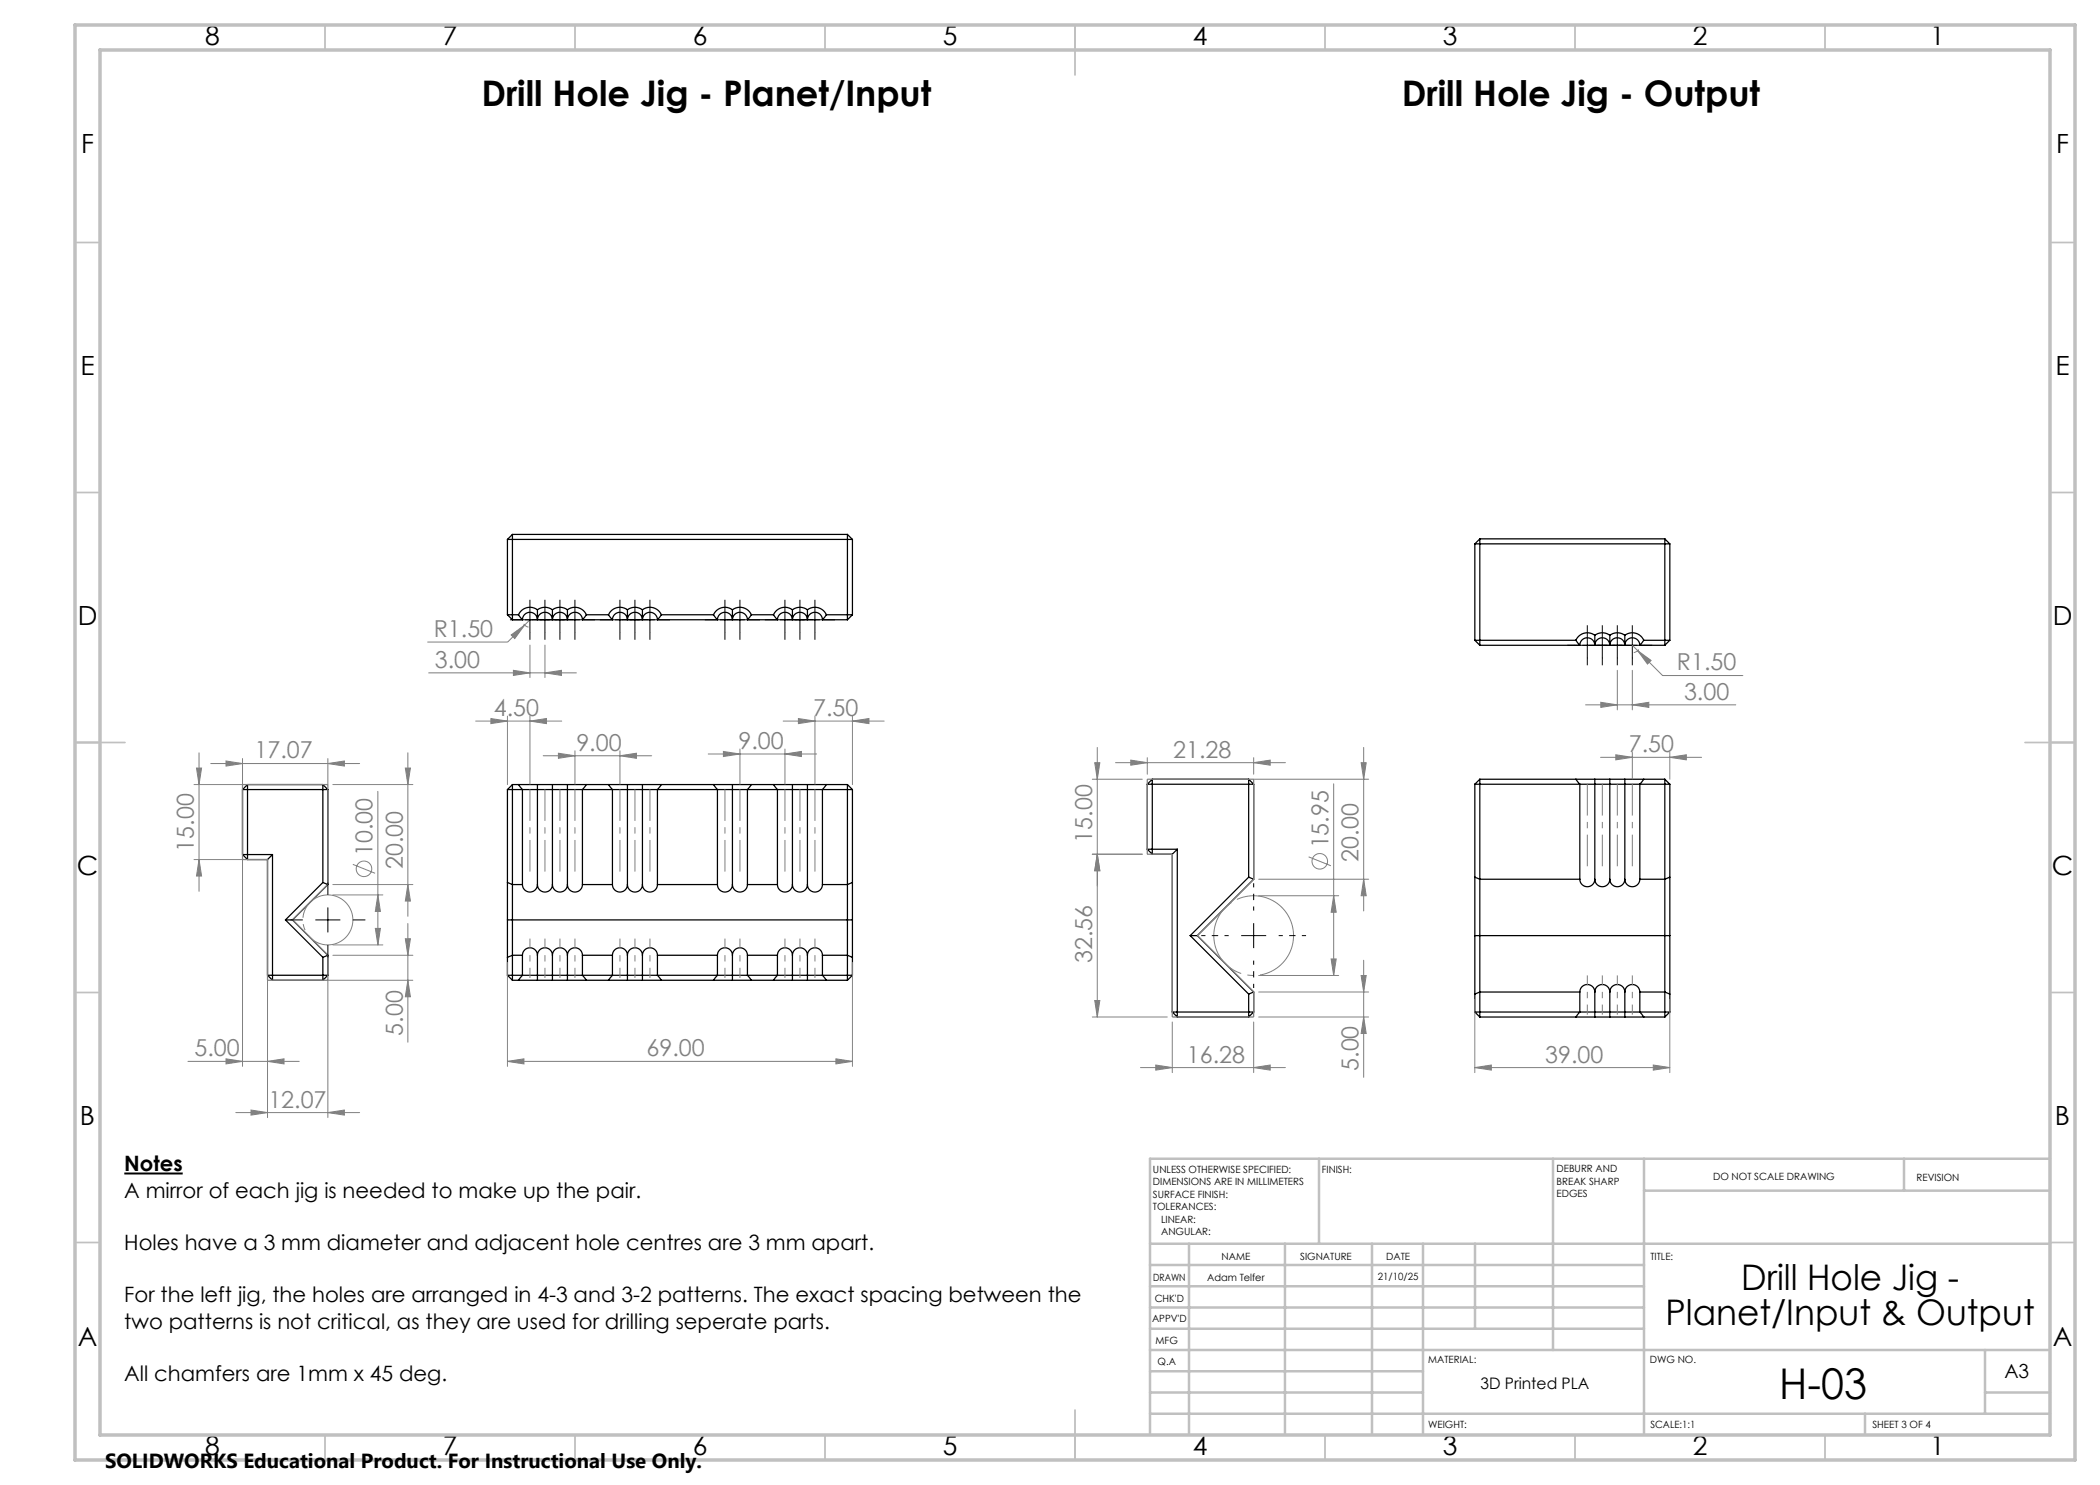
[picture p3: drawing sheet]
<svg xmlns="http://www.w3.org/2000/svg" width="420mm" height="297mm" viewBox="0 0 420 297" stroke-linecap="round" stroke-linejoin="round" font-family="sans-serif">
<g fill="none" stroke="#000" stroke-width=".25">
<path d="M101.5 107.9v15.1M101.5 107.9h69M102.5 106.9v17.1M102.5 106.9h67M102.5 106.9l-1 1M169.5 106.9v17.1M169.5 106.9l1 1M170.5 107.9v15.1M295 108.8v19.3M295 108.8h39M296 107.8v21.3M296 107.8h37"/>
<path d="M296 107.8l-1 1M333 107.8v21.3M333 107.8l1 1M334 108.8v19.3M101.5 123h2.2M101.5 123l1 1M102.5 124h2M103.7 123l.8 1M104.5 124a1.5 1.5 0 0 1 1.5-1.5 1.5 1.5 0 0 1 1.5 1.5M107.5 122a2.5 2.5 0 0 0-3.8 1M107.5 122v2M107.5 124a1.5 1.5 0 0 1 1.5-1.5 1.5 1.5 0 0 1 1.5 1.5"/>
<path d="M107.5 122a2.5 2.5 0 0 1 3 0M110.5 122v2M110.5 124a1.5 1.5 0 0 1 1.5-1.5 1.5 1.5 0 0 1 1.5 1.5M110.5 122a2.5 2.5 0 0 1 3 0M113.5 122a2.5 2.5 0 0 1 3.8 1M113.5 124a1.5 1.5 0 0 1 1.5-1.5 1.5 1.5 0 0 1 1.5 1.5M113.5 122v2M116.5 124h6M117.3 123l-.8 1M117.3 123h4.4M121.7 123l.8 1M122.5 124a1.5 1.5 0 0 1 1.5-1.5 1.5 1.5 0 0 1 1.5 1.5"/>
<path d="M125.5 122a2.5 2.5 0 0 0-3.8 1M125.5 122v2M125.5 122a2.5 2.5 0 0 1 3 0M125.5 124a1.5 1.5 0 0 1 1.5-1.5 1.5 1.5 0 0 1 1.5 1.5M128.5 122a2.5 2.5 0 0 1 3.8 1M128.5 124a1.5 1.5 0 0 1 1.5-1.5 1.5 1.5 0 0 1 1.5 1.5M128.5 122v2M131.5 124h12M132.3 123l-.8 1M132.3 123h10.4M142.7 123l.8 1M143.5 124a1.5 1.5 0 0 1 1.5-1.5 1.5 1.5 0 0 1 1.5 1.5"/>
<path d="M146.5 122a2.5 2.5 0 0 1 3.8 1M146.5 124a1.5 1.5 0 0 1 1.5-1.5 1.5 1.5 0 0 1 1.5 1.5M146.5 122v2M146.5 122a2.5 2.5 0 0 0-3.8 1M149.5 124h6M150.3 123l-.8 1M150.3 123h4.4M154.7 123l.8 1M155.5 124a1.5 1.5 0 0 1 1.5-1.5 1.5 1.5 0 0 1 1.5 1.5M158.5 122a2.5 2.5 0 0 0-3.8 1M158.5 122v2M158.5 122a2.5 2.5 0 0 1 3 0"/>
<path d="M158.5 124a1.5 1.5 0 0 1 1.5-1.5 1.5 1.5 0 0 1 1.5 1.5M161.5 122v2M161.5 122a2.5 2.5 0 0 1 3.8 1M161.5 124a1.5 1.5 0 0 1 1.5-1.5 1.5 1.5 0 0 1 1.5 1.5M164.5 124h5M165.3 123l-.8 1M165.3 123h5.2M170.5 123l-1 1M295 128.1h20.2M295 128.1l1 1M296 129.1h20M315.2 128.1l.8 1"/>
<path d="M316 129.1a1.5 1.5 0 0 1 1.5-1.5 1.5 1.5 0 0 1 1.5 1.5M319 129.1a1.5 1.5 0 0 1 1.5-1.5 1.5 1.5 0 0 1 1.5 1.5M319 127.1v2M319 127.1a2.5 2.5 0 0 1 3 0M319 127.1a2.5 2.5 0 0 0-3.8 1M322 127.1v2M322 129.1a1.5 1.5 0 0 1 1.5-1.5 1.5 1.5 0 0 1 1.5 1.5M322 127.1a2.5 2.5 0 0 1 3 0M325 127.1v2M325 129.1a1.5 1.5 0 0 1 1.5-1.5 1.5 1.5 0 0 1 1.5 1.5M325 127.1a2.5 2.5 0 0 1 3.8 1M328 129.1h5"/>
<path d="M328.8 128.1l-.8 1M328.8 128.1h5.2M334 128.1l-1 1M48.5 157.9h17.1M48.5 157.9v13M49.5 156.9h15.1M49.5 156.9v15M49.5 156.9l-1 1M64.6 156.9v19.6M64.6 156.9l1 1M65.6 157.9v19M101.5 157.9h3"/>
<path d="M101.5 157.9v37.2M102.5 156.9v39.2M102.5 156.9h1.2M102.5 156.9l-1 1M103.7 156.9l.8 1M103.7 156.9h3.8M104.5 157.9h3M104.5 157.9v19M107.5 157.9h3M107.5 156.9v1M107.5 156.9h3M107.5 157.9v19"/>
<path d="M110.5 157.9h3M110.5 156.9v1M110.5 156.9h3M110.5 157.9v19M113.5 157.9h3M113.5 156.9h3.8M113.5 156.9v1M113.5 157.9v19M116.5 157.9h6M116.5 157.9v19M117.3 156.9l-.8 1M117.3 156.9h4.4"/>
<path d="M121.7 156.9h3.8M121.7 156.9l.8 1M122.5 157.9h3M122.5 157.9v19M125.5 157.9h3M125.5 156.9h3M125.5 156.9v1M125.5 157.9v19M128.5 157.9h3M128.5 156.9h3.8M128.5 156.9v1M128.5 157.9v19"/>
<path d="M131.5 157.9h12M131.5 157.9v19M132.3 156.9l-.8 1M132.3 156.9h10.4M142.7 156.9h3.8M142.7 156.9l.8 1M143.5 157.9h3M143.5 157.9v19M146.5 157.9h3M146.5 156.9h3.8M146.5 156.9v1M146.5 157.9v19"/>
<path d="M149.5 157.9h6M149.5 157.9v19M150.3 156.9l-.8 1M150.3 156.9h4.4M154.7 156.9h3.8M154.7 156.9l.8 1M155.5 157.9h3M155.5 157.9v19M158.5 157.9h3M158.5 156.9h3M158.5 156.9v1M158.5 157.9v19"/>
<path d="M161.5 157.9h3M161.5 156.9h3.8M161.5 156.9v1M161.5 157.9v19M164.5 157.9h6M164.5 157.9v19M165.3 156.9l-.8 1M165.3 156.9h4.2M169.5 156.9v39.2M169.5 156.9l1 1M170.5 157.9v37.2M229.5 156.8h21.2"/>
<path d="M229.5 156.8v13M230.5 155.8h19.2M230.5 155.8v15M230.5 155.8l-1 1M249.7 155.8v19.6M249.7 155.8l1 1M250.7 156.8v19M295 156.8h21M295 156.8v45.6M296 155.8v47.6M296 155.8h19.2M296 155.8l-1 1"/>
<path d="M315.2 155.8l.8 1M315.2 155.8h3.8M316 156.8h3M316 156.8v19M319 156.8h3M319 155.8v1M319 155.8h3M319 156.8v19M322 156.8h3M322 155.8v1M322 155.8h3M322 156.8v19"/>
<path d="M325 156.8h3M325 155.8v1M325 155.8h3.8M325 156.8v19M328 156.8h6M328 156.8v19M328.8 155.8l-.8 1M328.8 155.8h4.2M333 155.8v47.6M333 155.8l1 1M334 156.8v45.6M48.5 170.9h6"/>
<path d="M48.5 170.9l1 1M49.5 171.9h4M53.5 171.9v23.2M54.5 170.9l-1 1M54.5 170.9v25.2M64.6 176.5l-7.5 7.5M64.6 176.5l1 .4M65.6 176.9l-7.1 7.1M101.5 176.5l1 .4h2M104.5 176.9a1.5 1.5 0 0 0 1.5 1.5 1.5 1.5 0 0 0 1.5-1.5M107.5 176.9a1.5 1.5 0 0 0 1.5 1.5 1.5 1.5 0 0 0 1.5-1.5M110.5 176.9a1.5 1.5 0 0 0 1.5 1.5 1.5 1.5 0 0 0 1.5-1.5"/>
<path d="M113.5 176.9a1.5 1.5 0 0 0 1.5 1.5 1.5 1.5 0 0 0 1.5-1.5M116.5 176.9h6M122.5 176.9a1.5 1.5 0 0 0 1.5 1.5 1.5 1.5 0 0 0 1.5-1.5M125.5 176.9a1.5 1.5 0 0 0 1.5 1.5 1.5 1.5 0 0 0 1.5-1.5M128.5 176.9a1.5 1.5 0 0 0 1.5 1.5 1.5 1.5 0 0 0 1.5-1.5M131.5 176.9h12M143.5 176.9a1.5 1.5 0 0 0 1.5 1.5 1.5 1.5 0 0 0 1.5-1.5M146.5 176.9a1.5 1.5 0 0 0 1.5 1.5 1.5 1.5 0 0 0 1.5-1.5M149.5 176.9h6M155.5 176.9a1.5 1.5 0 0 0 1.5 1.5 1.5 1.5 0 0 0 1.5-1.5M158.5 176.9a1.5 1.5 0 0 0 1.5 1.5 1.5 1.5 0 0 0 1.5-1.5M161.5 176.9a1.5 1.5 0 0 0 1.5 1.5 1.5 1.5 0 0 0 1.5-1.5"/>
<path d="M170.5 176.5l-1 .4h-5M229.5 169.8h6M229.5 169.8l1 1M230.5 170.8h4M234.5 170.8v31.6M235.5 169.8v33.6M235.5 169.8l-1 1M249.7 175.4l-11.7 11.7M249.7 175.4l1 .4M250.7 175.8l-11.2 11.3M295 175.4l1 .4h20M316 175.8a1.5 1.5 0 0 0 1.5 1.5 1.5 1.5 0 0 0 1.5-1.5"/>
<path d="M319 175.8a1.5 1.5 0 0 0 1.5 1.5 1.5 1.5 0 0 0 1.5-1.5M322 175.8a1.5 1.5 0 0 0 1.5 1.5 1.5 1.5 0 0 0 1.5-1.5M325 175.8a1.5 1.5 0 0 0 1.5 1.5 1.5 1.5 0 0 0 1.5-1.5M334 175.4l-1 .4h-5M53.5 195.1h12.1M53.5 195.1l1 1M54.5 196.1h10.1M57.1 184h1.4M57.1 184l7.5 7.5M58.5 184l7.1 7.1M64.6 191.5v4.6M65.6 195.1l-1 1"/>
<path d="M65.6 191.1l-1 .4M65.6 191.1v4M101.5 184h69M101.5 195.1h3M101.5 195.1l1 1M102.5 196.1h1.2M103.7 196.1h3.8M104.5 191.1a1.5 1.5 0 0 1 1.5-1.5 1.5 1.5 0 0 1 1.5 1.5M104.5 195.1l-.8 1M104.5 195.1h3M104.5 191.1h-2l-1 .4M104.5 191.1v4"/>
<path d="M107.5 191.1a1.5 1.5 0 0 1 1.5-1.5 1.5 1.5 0 0 1 1.5 1.5M107.5 196.1h3M107.5 195.1v1M107.5 195.1h3M107.5 191.1v4M110.5 191.1a1.5 1.5 0 0 1 1.5-1.5 1.5 1.5 0 0 1 1.5 1.5M110.5 196.1h3M110.5 195.1v1M110.5 195.1h3M110.5 191.1v4M113.5 191.1a1.5 1.5 0 0 1 1.5-1.5 1.5 1.5 0 0 1 1.5 1.5M113.5 196.1h3.8"/>
<path d="M113.5 195.1v1M113.5 195.1h3M113.5 191.1v4M116.5 195.1l.8 1M116.5 195.1h6M116.5 191.1h6M116.5 191.1v4M117.3 196.1h4.4M121.7 196.1h3.8M122.5 191.1a1.5 1.5 0 0 1 1.5-1.5 1.5 1.5 0 0 1 1.5 1.5M122.5 195.1h3M122.5 195.1l-.8 1"/>
<path d="M122.5 191.1v4M125.5 191.1a1.5 1.5 0 0 1 1.5-1.5 1.5 1.5 0 0 1 1.5 1.5M125.5 195.1h3M125.5 196.1h3M125.5 195.1v1M125.5 191.1v4M128.5 191.1a1.5 1.5 0 0 1 1.5-1.5 1.5 1.5 0 0 1 1.5 1.5M128.5 195.1h3M128.5 196.1h3.8M128.5 195.1v1M128.5 191.1v4M131.5 195.1l.8 1"/>
<path d="M131.5 195.1h12M131.5 191.1h12M131.5 191.1v4M132.3 196.1h10.4M142.7 196.1h3.8M143.5 191.1a1.5 1.5 0 0 1 1.5-1.5 1.5 1.5 0 0 1 1.5 1.5M143.5 195.1h3M143.5 195.1l-.8 1M143.5 191.1v4M146.5 191.1a1.5 1.5 0 0 1 1.5-1.5 1.5 1.5 0 0 1 1.5 1.5M146.5 195.1h3M146.5 196.1h3.8"/>
<path d="M146.5 195.1v1M146.5 191.1v4M149.5 195.1l.8 1M149.5 195.1h6M149.5 191.1h6M149.5 191.1v4M150.3 196.1h4.4M154.7 196.1h3.8M155.5 191.1a1.5 1.5 0 0 1 1.5-1.5 1.5 1.5 0 0 1 1.5 1.5M155.5 195.1h3M155.5 195.1l-.8 1M155.5 191.1v4"/>
<path d="M158.5 191.1a1.5 1.5 0 0 1 1.5-1.5 1.5 1.5 0 0 1 1.5 1.5M158.5 195.1h3M158.5 196.1h3M158.5 195.1v1M158.5 191.1v4M161.5 191.1a1.5 1.5 0 0 1 1.5-1.5 1.5 1.5 0 0 1 1.5 1.5M161.5 195.1h3M161.5 196.1h3.8M161.5 195.1v1M161.5 191.1v4M164.5 195.1l.8 1M164.5 195.1h6"/>
<path d="M164.5 191.1h5l1 .4M164.5 191.1v4M165.3 196.1h4.2M170.5 195.1l-1 1M238 187.1h1.5M238 187.1l11.7 11.7M239.5 187.1l11.2 11.3M249.7 198.8v4.6M250.7 198.4l-1 .4M250.7 198.4v4M295 187.1h39M316 198.4a1.5 1.5 0 0 1 1.5-1.5 1.5 1.5 0 0 1 1.5 1.5"/>
<path d="M316 198.4h-20l-1 .4M316 198.4v4M319 198.4a1.5 1.5 0 0 1 1.5-1.5 1.5 1.5 0 0 1 1.5 1.5M319 198.4v4M322 198.4a1.5 1.5 0 0 1 1.5-1.5 1.5 1.5 0 0 1 1.5 1.5M322 198.4v4M325 198.4a1.5 1.5 0 0 1 1.5-1.5 1.5 1.5 0 0 1 1.5 1.5M325 198.4v4M328 198.4h5l1 .4M328 198.4v4M234.5 202.4h16.2M234.5 202.4l1 1"/>
<path d="M235.5 203.4h14.2M250.7 202.4l-1 1M295 202.4h21M295 202.4l1 1M296 203.4h19.2M315.2 203.4h3.8M316 202.4l-.8 1M316 202.4h3M319 203.4h3M319 202.4v1M319 202.4h3M322 202.4h3"/>
<path d="M322 203.4h3M322 202.4v1M325 202.4h3M325 203.4h3.8M325 202.4v1M328 202.4l.8 1M328 202.4h6M328.8 203.4h4.2M334 202.4l-1 1"/>
</g>
<g fill="none" stroke="#808080" stroke-width=".2">
<path d="M85.7 134.6h29.6M102.2 127l2.7-2-1.9 2.7zM102.7 134.1l3.3 .5-3.3 .5zM104.7 124.8l.5 .4 .5 .2M106 129v6.6M106 124l-4.5 4.4h-16M109 134.6l3.3-.5v1zM109 129v6.6M323.5 134.1v7.9M326.5 129.1l6 6h16.1M326.5 134.1v7.9M327.5 130.1l2.7 2-.7 .7z"/>
<path d="M327.7 129.9l-.4 .4-.5 .2M39.3 153.6h1l-.5 3.3zM39.8 150.6v27.7M42.2 152.7h29.7M45.2 152.2l3.3 .5-3.3 .5zM48.5 151.7v5.2h-9.7M65.6 152.7l3.3-.5v1zM65.6 151.7v5.2M66.6 156.9h16M75.6 158.3v30.7M81.1 153.6h1l-.5 3.3zM81.6 150.6v32.7"/>
<path d="M95.1 144.2h17.2M98.2 143.7l3.3 .5-3.3 .5zM101.5 143.2v13.7M106 144.2l3.3-.5v1zM106 143.2v13.7M108.6 151.2h21.7M111.7 150.6l3.3 .6-3.3 .5zM115 150.2v6.7M124 151.2l3.3-.6v1.1zM124 150.2v6.7M141.6 150.8h21.7M144.7 150.3l3.3 .5-3.3 .5z"/>
<path d="M148 149.8v7.1M156.6 144.2h20.2M157 150.8l3.3-.5v1zM157 149.8v7.1M159.7 143.7l3.3 .5-3.3 .5zM163 143.2v13.7M170.5 144.2l3.3-.5v1zM170.5 143.2v13.7M218.5 155.8h10M218.9 152.5h1.1l-.5 3.3zM219.5 149.5v53.9M223.1 152.5h34"/>
<path d="M226.2 152l3.3 .5-3.3 .5zM229.5 151.5v3.3M250.7 152.5l3.3-.5v1zM250.7 151.5v3.3M250.7 155.8h23M266.7 156.8v38.3M272.2 152.5h1l-.5 3.3zM272.7 149.5v32.7M317.1 141h30.1M320.1 151.5h20.2M320.2 140.5l3.3 .5-3.3 .5zM323.2 151l3.3 .5-3.3 .5z"/>
<path d="M326.5 150.5v5.3M326.5 141l3.3-.5v1zM334 151.5l3.3-.5v1zM334 150.5v5.3M38.8 171.9h9.7v41.4M39.8 171.9l.5 3.3h-1zM66.6 179h10M66.6 176.9h16M70.6 172.9l4.4 1.8M75.6 179l.5 3.3h-1zM81.6 176.9l.5 3.3h-1zM218.5 170.8h10"/>
<path d="M219.5 170.8l.5 3.3h-1.1zM251.7 175.8h22M251.7 179.1h16M261.7 171.4l4.5 1.8M266.7 179.1l.5 3.4h-1zM272.7 175.8l.5 3.3h-1zM53.5 196.1v27.4M66.6 191.1h16M66.6 189h10M75.1 185.7h1l-.5 3.3zM81.1 187.8h1l-.5 3.3zM81.6 196.1l.5 3.3h-1z"/>
<path d="M81.6 184.7v23.7M82.6 196.1h-17v27.4M101.5 192.5v20.8M170.5 192.5v20.8M251.7 195.1h16M251.7 198.4h22M266.2 191.8h1l-.5 3.3zM272.2 195.1h1l-.5 3.3zM272.7 192.1v23.4M295 199.8v14.7M334 199.8v14.7M37.6 212.3h22.3"/>
<path d="M45.2 211.8l3.3 .5-3.3 .5zM53.5 212.3l3.3-.5v1zM101.5 212.3l3.3-.5v1zM101.5 212.3h69M167.2 211.8l3.3 .5-3.3 .5zM218.5 203.4h15M218.9 200.1h1.1l-.5 3.3zM228.1 213.5h29M231.2 213l3.3 .5-3.3 .5zM234.5 204.4v10.1M250.7 213.5l3.3-.5v1zM250.7 204.4v10.1"/>
<path d="M251.7 203.4h22M272.7 203.4l.5 3.3h-1zM295 213.5l3.3-.5v1zM295 213.5h39M330.7 213l3.3 .5-3.3 .5zM47.2 222.5h24.7M50.2 222l3.3 .5-3.3 .5zM65.6 222.5l3.3-.5v1z"/>
<circle cx="72.8" cy="173.8" r="1.56"/>
<circle cx="264" cy="172.3" r="1.56"/>
</g>
<path d="M24.9 234.7h11.6" fill="none" stroke="#000" stroke-width=".4"/>
<path d="M258.4 184.8a8 8 0 0 0-13.4-3.2 8 8 0 0 0 3.7 13.2 8 8 0 0 0 9.8-9.6l-.1-.4" fill="none" stroke="#808080" stroke-width=".2" stroke-dasharray="15.2 1.3 1.3 1.3" stroke-dashoffset="1.6" stroke-linecap="butt"/>
<path d="M70.4 182.5a5 5 0 0 0-8.4-2 5 5 0 0 0 2.2 8.3 5 5 0 0 0 6.2-6v-.3" fill="none" stroke="#808080" stroke-width=".2" stroke-dasharray="15.2 1.3 1.3 1.3" stroke-dashoffset="1.4" stroke-linecap="butt"/>
<g fill="none" stroke="#000" stroke-width=".2" stroke-dasharray="15.2 1.3 1.3 1.3" stroke-linecap="butt">
<path d="M103.5 124h-1.5M106 121.5v-1.5M106 126.5v1.5M106.5 124h-1.5M108.5 124h1.5M109 121.5v-1.5M109 126.5v1.5M109.5 124h-1.5M111.5 124h1.5M112 121.5v-1.5M112 126.5v1.5M112.5 124h-1.5"/>
<path d="M114.5 124h1.5M115 121.5v-1.5M115 126.5v1.5M117.5 124h1.5M121.5 124h-1.5M124 121.5v-1.5M124 126.5v1.5M124.5 124h-1.5M126.5 124h1.5M127 121.5v-1.5M127 126.5v1.5M127.5 124h-1.5"/>
<path d="M129.5 124h1.5M130 121.5v-1.5M130 126.5v1.5M132.5 124h1.5M142.5 124h-1.5M145 121.5v-1.5M145 126.5v1.5M145.5 124h-1.5M147.5 124h1.5M148 121.5v-1.5M148 126.5v1.5M150.5 124h1.5"/>
<path d="M154.5 124h-1.5M157 121.5v-1.5M157 126.5v1.5M157.5 124h-1.5M159.5 124h1.5M160 121.5v-1.5M160 126.5v1.5M160.5 124h-1.5M162.5 124h1.5M163 121.5v-1.5M163 126.5v1.5M165.5 124h1.5"/>
<path d="M315 129.1h-1.5M317.5 126.6v-1.5M317.5 131.6v1.5M318 129.1h-1.5M320 129.1h1.5M320.5 126.6v-1.5M320.5 131.6v1.5M321 129.1h-1.5M323 129.1h1.5M323.5 126.6v-1.5M323.5 131.6v1.5M324 129.1h-1.5"/>
<path d="M326 129.1h1.5M326.5 126.6v-1.5M326.5 131.6v1.5M329 129.1h1.5M65.6 179v-2.5M60.6 184h-2.5M65.6 189v2.5M70.6 184h2.5"/>
</g>
<g fill="none" stroke="#808080" stroke-width=".2" stroke-dasharray="15.2 1.3 1.3 1.3" stroke-dashoffset="13.2" stroke-linecap="butt">
<path d="M106 195.6v-7.9M109 195.6v-7.9M112 195.6v-7.9M115 195.6v-7.9M124 195.6v-7.9M127 195.6v-7.9M130 195.6v-7.9M145 195.6v-7.9M148 195.6v-7.9M157 195.6v-7.9M160 195.6v-7.9M163 195.6v-7.9"/>
<path d="M317.5 202.9v-7.8M320.5 202.9v-7.8M323.5 202.9v-7.8M326.5 202.9v-7.8"/>
</g>
<g fill="none" stroke="#808080" stroke-width=".2" stroke-dasharray="15.2 1.3 1.3 1.3" stroke-dashoffset="8.9" stroke-linecap="butt">
<path d="M106 174.3v-16.4M109 174.3v-16.4M112 174.3v-16.4M115 174.3v-16.4M124 174.3v-16.4M127 174.3v-16.4M130 174.3v-16.4M145 174.3v-16.4M148 174.3v-16.4M157 174.3v-16.4M160 174.3v-16.4M163 174.3v-16.4"/>
<path d="M317.5 173.3v-16.5M320.5 173.3v-16.5M323.5 173.3v-16.5M326.5 173.3v-16.5"/>
</g>
<path d="M48.5 156.9h17.1v20l-7.1 7.1 7.1 7.1v5h-12.1v-24.2h-5zM229.5 155.8h21.2v20l-11.2 11.3 11.2 11.3v5h-16.2v-32.6h-5z" fill="none" stroke="#808080" stroke-width=".25"/>
<path d="M245.7 187.1h-5.4M250.7 182.1v-5.5M250.7 192.1v5.5M255.7 187.1h5.5" fill="none" stroke="#000" stroke-width=".2" stroke-dasharray="15.2 1.3 1.3 1.3" stroke-dashoffset="14.4" stroke-linecap="butt"/>
<g fill="none" stroke="#000" stroke-width=".2">
<path d="M103.5 124h14M106 121.5v5M109 121.5v5M112 121.5v5M115 121.5v5M121.5 124h11M124 121.5v5M127 121.5v5M130 121.5v5M142.5 124h8M145 121.5v5M148 121.5v5"/>
<path d="M154.5 124h11M157 121.5v5M160 121.5v5M163 121.5v5M315 129.1h14M317.5 126.6v5M320.5 126.6v5M323.5 126.6v5M326.5 126.6v5M63.1 184h5M65.6 181.5v5M248.2 187.1h5"/>
<path d="M250.7 184.6v5"/>
</g>
<g fill="none" stroke="#c0c0c0" stroke-width=".35">
<path d="M65 5v5M115 5v5M165 5v5M215 5v10M265 5v5M315 5v5M365 5v5M15 48.5h5M410 48.5h5M15 98.5h5M410 98.5h5M15 148.5h10"/>
<path d="M405 148.5h10M15 198.5h5M410 198.5h5M15 248.5h5M410 248.5h5M65 287v5M115 287v5M165 287v5M215 282v10M265 287v5M315 287v5M365 287v5"/>
</g>
<g fill="none" stroke="#c0c0c0" stroke-width=".5">
<path d="M263.8 231.8v17M310.6 231.8v38.2M328.8 231.8v55.2M328.8 238.1h81.2M380.8 231.8v6.3M410 231.8h-180v55.2M230 248.8h180M230 257.3h98.8M230 253h98.8M237.8 248.8v38.2M257 248.8v38.2M274.4 248.8v38.2"/>
<path d="M284.6 248.8v38.2M295 248.8v17M230 265.8h98.8M230 261.5h98.8M230 278.5h54.6M230 274.3h54.6M230 270h180M397 278.5h13M397 270v12.8M230 282.8h180M373 282.8v4.2"/>
</g>
<path d="M15 5h400v287h-400zM20 10h390v277h-390z" fill="none" stroke="#c0c0c0" stroke-width=".7"/>
<g fill="#808080">
<path d="M102.2 127l2.7-2-1.9 2.7z"/>
<path d="M157 150.8l3.3-.5v1zM144.7 150.3l3.3 .5-3.3 .5zM326.5 141l3.3-.5v1zM320.2 140.5l3.3 .5-3.3 .5z"/>
<path d="M111.7 150.6l3.3 .6-3.3 .5zM124 151.2l3.3-.6v1.1zM45.2 152.2l3.3 .5-3.3 .5zM65.6 152.7l3.3-.5v1zM327.5 130.1l2 2.7 .7-.7zM226.2 152l3.3 .5-3.3 .5zM250.7 152.5l3.3-.5v1z"/>
<path d="M45.2 211.8l3.3 .5-3.3 .5zM53.5 212.3l3.3-.5v1z"/>
<path d="M231.2 213l3.3 .5-3.3 .5zM250.7 213.5l3.3-.5v1z"/>
<path d="M98.2 143.7l3.3 .5-3.3 .5zM106 144.2l3.3-.5v1z"/>
<path d="M65.6 222.5l3.3-.5v1zM50.2 222l3.3 .5-3.3 .5z"/>
<path d="M170.5 144.2l3.3-.5v1zM159.7 143.7l3.3 .5-3.3 .5z"/>
<path d="M334 151.5l3.3-.5v1zM323.2 151l3.3 .5-3.3 .5z"/>
<path d="M219.5 170.8l.5 3.3h-1.1zM218.9 152.5h1.1l-.5 3.3z"/>
<path d="M39.3 153.6h1l-.5 3.3zM39.8 171.9l.5 3.3h-1zM81.1 187.8h1l-.5 3.3zM81.6 196.1l.5 3.3h-1zM75.6 179l.5 3.3h-1zM75.1 185.7h1l-.5 3.3zM81.1 153.6h1l-.5 3.3zM81.6 176.9l.5 3.3h-1zM272.2 152.5h1l-.5 3.3zM272.7 175.8l.5 3.3h-1zM266.7 179.1l.5 3.4h-1zM266.2 191.8h1l-.5 3.3zM272.2 195.1h1l-.5 3.3zM272.7 203.4l.5 3.3h-1zM219.5 170.8l.5 3.3h-1.1zM218.9 200.1h1.1l-.5 3.3z"/>
<path d="M101.5 212.3l3.3-.5v1zM167.2 211.8l3.3 .5-3.3 .5zM295 213.5l3.3-.5v1zM330.7 213l3.3 .5-3.3 .5z"/>
<path d="M102.7 134.1l3.3 .5-3.3 .5zM109 134.6l3.3-.5v1z"/>
</g>
<text font-size="8.5" x="355.8" y="279.7">H-03</text>
<g font-size="7.1">
<text x="96.3" y="21.2">Drill Hole Jig - Planet/Input</text>
<text x="280.4" y="21.2">Drill Hole Jig - Output</text>
<text x="348.2" y="258">Drill Hole Jig -</text>
<text x="333.1" y="265.1">Planet/Input &amp; Output</text>
</g>
<g font-size="5.3">
<text x="41" y="8.9">8</text>
<text x="88.5" y="8.9">7</text>
<text x="138.5" y="8.9">6</text>
<text x="188.5" y="8.9">5</text>
<text x="238.5" y="8.9">4</text>
<text x="288.5" y="8.9">3</text>
<text x="338.5" y="8.9">2</text>
<text x="386" y="8.9">1</text>
<text x="16.2" y="30.7">F</text>
<text x="411.2" y="30.7">F</text>
<text x="16.1" y="74.9">E</text>
<text x="411.1" y="74.9">E</text>
<text x="15.5" y="124.9">D</text>
<text x="410.5" y="124.9">D</text>
<text x="15.4" y="174.9">C</text>
<text x="410.4" y="174.9">C</text>
<text x="16" y="224.9">B</text>
<text x="411" y="224.9">B</text>
<text x="15.5" y="269.2">A</text>
<text x="410.5" y="269.2">A</text>
<text x="41" y="290.9">8</text>
<text x="88.5" y="290.9">7</text>
<text x="138.5" y="290.9">6</text>
<text x="188.5" y="290.9">5</text>
<text x="238.5" y="290.9">4</text>
<text x="288.5" y="290.9">3</text>
<text x="338.5" y="290.9">2</text>
<text x="386" y="290.9">1</text>
</g>
<g font-size="4.7" fill="#808080">
<text x="86.8" y="127.4">R1.50</text>
<text x="87" y="133.6">3.00</text>
<text x="335.4" y="134.1">R1.50</text>
<text x="98.8" y="143.2">4.50</text>
<text x="162.6" y="143.2">7.50</text>
<text x="336.8" y="140">3.00</text>
<text x="147.7" y="149.8">9.00</text>
<text x="50.9" y="151.7">17.07</text>
<text x="115.3" y="150.1">9.00</text>
<text x="234.6" y="151.5">21.28</text>
<text x="325.8" y="150.4">7.50</text>
<text x="38.8" y="170.3" transform="rotate(-90 38.8 170.3)">15.00</text>
<text x="74.5" y="171.2" transform="rotate(-90 74.5 171.2)">10.00</text>
<text x="80.6" y="173.8" transform="rotate(-90 80.6 173.8)">20.00</text>
<text x="218.4" y="168.5" transform="rotate(-90 218.4 168.5)">15.00</text>
<text x="265.7" y="169.7" transform="rotate(-90 265.7 169.7)">15.95</text>
<text x="271.7" y="172.3" transform="rotate(-90 271.7 172.3)">20.00</text>
<text x="218.4" y="192.6" transform="rotate(-90 218.4 192.6)">32.56</text>
<text x="80.6" y="207.2" transform="rotate(-90 80.6 207.2)">5.00</text>
<text x="38.9" y="211.3">5.00</text>
<text x="129.3" y="211.3">69.00</text>
<text x="237.4" y="212.5">16.28</text>
<text x="271.7" y="214.2" transform="rotate(-90 271.7 214.2)">5.00</text>
<text x="309.1" y="212.5">39.00</text>
<text x="53.7" y="221.5">12.07</text>
</g>
<g font-size="4.2">
<text x="24.9" y="234.2">Notes</text>
<text x="24.9" y="239.6">A mirror of each jig is needed to make up the pair.</text>
<text x="24.9" y="250">Holes have a 3 mm diameter and adjacent hole centres are 3 mm apart.</text>
<text x="24.9" y="260.5">For the left jig, the holes are arranged in 4-3 and 3-2 patterns. The exact spacing between the</text>
<text x="24.9" y="265.7">two patterns is not critical, as they are used for drilling seperate parts.</text>
<text x="24.9" y="276.2">All chamfers are 1mm x 45 deg.</text>
</g>
<text font-size="4.1" x="21" y="293.7">SOLIDWORKS Educational Product. For Instructional Use Only.</text>
<text font-size="3.9" x="400.9" y="275.5">A3</text>
<text font-size="3.2" x="296.1" y="277.9">3D Printed PLA</text>
<g font-size="2">
<text x="230.6" y="234.6">UNLESS OTHERWISE SPECIFIED:</text>
<text x="230.6" y="237.1">DIMENSIONS ARE IN MILLIMETERS</text>
<text x="230.6" y="239.6">SURFACE FINISH:</text>
<text x="264.4" y="234.6">FINISH:</text>
<text x="311.3" y="234.5">DEBURR AND</text>
<text x="311.3" y="237">BREAK SHARP</text>
<text x="311.3" y="239.5">EDGES</text>
<text x="342.6" y="236">DO NOT SCALE DRAWING</text>
<text x="383.3" y="236.2">REVISION</text>
<text x="230.6" y="242.1">TOLERANCES:</text>
<text x="232.2" y="244.6">LINEAR:</text>
<text x="232.2" y="247.1">ANGULAR:</text>
<text x="244.3" y="252">NAME</text>
<text x="260" y="251.9">SIGNATURE</text>
<text x="277.2" y="251.9">DATE</text>
<text x="330.1" y="251.9">TITLE:</text>
<text x="230.6" y="256.1">DRAWN</text>
<text x="241.4" y="256.1">Adam Telfer</text>
<text x="275.6" y="255.9">21/10/25</text>
<text x="230.9" y="260.3">CHK'D</text>
<text x="230.4" y="264.4">APPV'D</text>
<text x="231.1" y="268.8">MFG</text>
<text x="231.5" y="273">Q.A</text>
<text x="285.6" y="272.5">MATERIAL:</text>
<text x="330" y="272.5">DWG NO.</text>
<text x="285.6" y="285.5">WEIGHT:</text>
<text x="330.1" y="285.6">SCALE:1:1</text>
<text x="374.5" y="285.6">SHEET 3 OF 4</text>
</g>
</svg>
